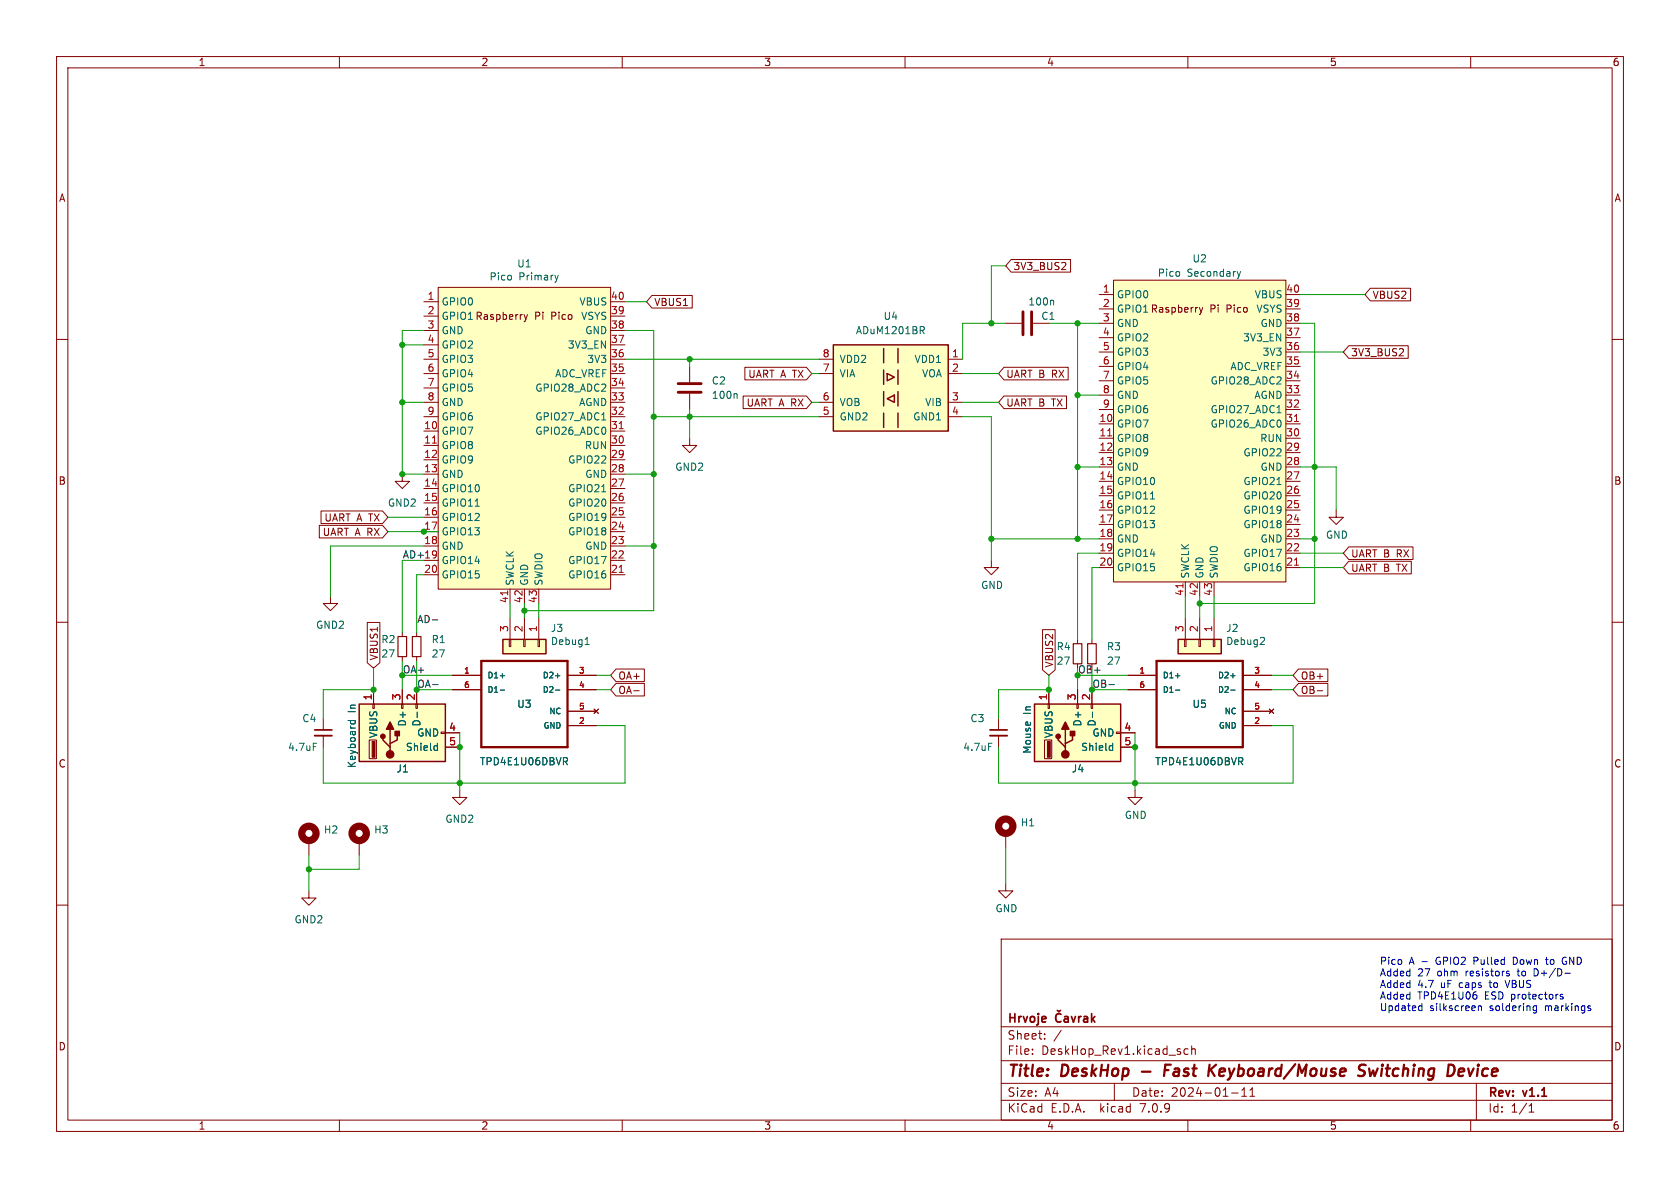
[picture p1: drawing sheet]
<svg xmlns="http://www.w3.org/2000/svg" width="297mm" height="210mm" viewBox="0 0 297 210" stroke-linecap="round" stroke-linejoin="round" font-family="sans-serif">
<g fill="none" stroke="#840000" stroke-width=".18">
<path d="M10 10h277v190h-277zM12 12h273v186h-273zM60 10v2M110 10v2M160 10v2M210 10v2M260 10v2M10 60h2M74.9 53.3h2.6M74.9 55.9h2.6M74.9 58.4h2.6M77.5 50.8h30.4v53.3h-30.4z"/>
<path d="M92.6 55.6l.4 .9M93 56.5l-.4 .4M93.3 55.6l-.3 .9M107.9 53.3h2.6M107.9 55.9h2.6M107.9 58.4h2.6M115.3 52.2h7.1v2.3h-7.1l-1-1.2zM177.8 57.2h2.8M178.8 45.9h10.5v2.2h-10.5l-1-1.1zM182.6 57.2h2.8M188.3 46.5l.1 .1v.3l-.8 .8h.8M194.3 52.1h2.5"/>
<path d="M194.3 54.6h2.5M194.3 57.2h2.5M194.3 59.7h2.5M196.8 49.5h30.5v53.4h-30.5zM212 54.3l.3 .9M212.3 55.2l-.3 .4M212.6 54.3l-.3 .9M227.3 52.1h2.6M227.3 54.6h2.6M227.3 57.2h2.6M227.3 59.7h2.6M242.3 51h7.1v2.2h-7.1l-1-1.1z"/>
<path d="M285 60h2M74.9 76.2h2.6M74.9 78.7h2.6M74.9 73.7h2.6M74.9 71.1h2.6M74.9 68.6h2.6M74.9 66h2.6M74.9 63.5h2.6M74.9 61h2.6M107.9 76.2h2.6M107.9 78.7h2.6M107.9 73.7h2.6"/>
<path d="M107.9 71.1h2.6M107.9 68.6h2.6M107.9 66h2.6M107.9 63.5h2.6M107.9 61h2.6M121.9 77.5v1.2h1.3l-1.3 1.3-1.3-1.3h1.3M121.9 64.8v2.8M121.9 69.6v2.8M131.4 70h11.2l.9 1.1-.9 1.1h-11.2zM131.7 64.9h10.9l.9 1.1-.9 1.2h-10.9zM144.8 73.7h2.5M144.8 71.1h2.5"/>
<path d="M144.8 66h2.5M144.8 63.5h2.5M167.6 73.7h2.6M167.6 71.1h2.6M167.6 66h2.6M167.6 63.5h2.6M177.5 70h11v2.2h-11l-1-1.1zM177.5 64.9h11.3v2.3h-11.3l-1-1.2zM194.3 74.9h2.5M194.3 77.5h2.5M194.3 72.4h2.5M194.3 69.9h2.5"/>
<path d="M194.3 67.3h2.5M194.3 64.8h2.5M194.3 62.2h2.5M227.3 74.9h2.6M227.3 77.5h2.6M227.3 72.4h2.6M227.3 69.9h2.6M227.3 67.3h2.6M227.3 64.8h2.6M227.3 62.2h2.6M238.4 61.1h10.6v2.2h-10.6l-.9-1.1zM248 61.7l.1 .2v.3l-.8 .7h.8"/>
<path d="M56.5 92.9h11.1l1 1.1-1 1.1h-11.1zM56.8 90.3h10.8l1 1.1-1 1.2h-10.8zM71.1 83.8v1.3h-1.3l1.3 1.3 1.3-1.3h-1.3M74.9 81.3h2.6M74.9 83.8h2.6M74.9 86.4h2.6M74.9 88.9h2.6M74.9 91.4h2.6M74.9 94h2.6M74.9 96.5h2.6M74.9 99.1h2.6M107.9 81.3h2.6"/>
<path d="M107.9 83.8h2.6M107.9 86.4h2.6M107.9 88.9h2.6M107.9 91.4h2.6M107.9 94h2.6M107.9 96.5h2.6M107.9 99.1h2.6M175.3 99.1v1.2h1.2l-1.2 1.3-1.3-1.3h1.3M194.3 80h2.5M194.3 82.6h2.5M194.3 85.1h2.5M194.3 87.6h2.5"/>
<path d="M194.3 90.2h2.5M194.3 92.7h2.5M194.3 95.3h2.5M194.3 97.8h2.5M227.3 80h2.6M227.3 82.6h2.6M227.3 85.1h2.6M227.3 87.6h2.6M227.3 90.2h2.6M227.3 92.7h2.6M227.3 95.3h2.6M227.3 97.8h2.6"/>
<path d="M236.2 90.2v1.2h1.3l-1.3 1.3-1.3-1.3h1.3M238.4 99.2h11.1v2.2h-11.1l-.9-1.1zM238.4 96.7h11.4v2.2h-11.4l-.9-1.1zM10 110h2M58.4 105.4v1.3h-1.3l1.3 1.3 1.3-1.3h-1.3M64.9 110h2.3v7.2l-1.2 .9-1.1-.9zM71.1 111.8v.7M71.1 116.1v.7M73.7 111.8v.7M73.7 116.1v.7M74.9 101.6h2.6M80 119.4h5.1"/>
<path d="M90 113h.3v1.3h-.3zM90.2 104.1v2.6M90.2 109.2v3.8M92.6 113h.2v1.3h-.2zM92.7 104.1v2.6M92.7 109.2v3.8M95.1 113h.3v1.3h-.3zM95.2 104.1v2.6M95.2 109.2v3.8M100.3 119.4h5.1M107.9 101.6h2.6M108.9 118.3h5v2.2h-5l-1-1.1z"/>
<path d="M184.3 111.3h2.2v7.1l-1.1 1-1.1-1zM190.5 113v.8M193 113v.8M194.3 100.3h2.5M199.4 119.4h5.1M209.4 113h.3v1.3h-.3zM209.5 102.9v2.5M209.5 109.2v3.8M212 113h.2v1.3h-.2zM212.1 102.9v2.5M212.1 109.2v3.8M214.5 113h.3v1.3h-.3z"/>
<path d="M214.6 102.9v2.5M214.6 109.2v3.8M219.7 119.4h5.1M227.3 100.3h2.6M229.6 118.3h5.1v2.2h-5.1l-1-1.1zM285 110h2M57.1 127v2M57.1 130v2.1M65.3 130.8h1.2v3.3h-1.2zM65.9 124.5h.3v.7h-.3zM66 121.9v2.6M71 124.5h.2v.7h-.2z"/>
<path d="M71.1 121.9v2.6M73.5 124.5h.3v.7h-.3zM73.7 121.9v2.6M78 129.4h.7v.3h-.7zM78.7 129.5h2.6M78.7 132.1h2.6M80 121.9h5.1M81.3 139.7v1.3h-1.3l1.3 1.2 1.2-1.2h-1.2M100.3 128.3h5.1M100.3 121.9h5.1M100.3 125.7h5.1M105 125.3l.8 .8"/>
<path d="M105.8 125.3l-.8 .8M108.9 120.8h5v2.2h-5l-1-1.1zM112 122.1h1M176.5 127v2M176.5 130v2.1M184.7 130.8h1.2v3.3h-1.2zM185.3 124.5h.2v.7h-.2zM185.4 121.9v2.6M190.4 124.5h.2v.7h-.2zM190.5 121.9v2.6M192.9 124.5h.3v.7h-.3zM193 121.9v2.6"/>
<path d="M197.4 129.4h.7v.3h-.7zM198.1 129.5h2.6M198.1 132.1h2.6M199.4 121.9h5.1M200.7 139.7v1.3h1.2l-1.2 1.2-1.3-1.2h1.3M219.7 128.3h5.1M219.7 121.9h5.1M219.7 125.7h5.1M224.4 125.3l.8 .8M225.2 125.3l-.8 .8M229.6 120.8h5.1v2.2h-5.1l-1-1.1zM232.9 122.1h.9"/>
<path d="M10 160h2M54.6 157.5v1.3h-1.3l1.3 1.2 1.3-1.2h-1.3M54.6 148.6v2.5M63.5 148.6v2.5M177.8 156.2v1.3h1.3l-1.3 1.3-1.3-1.3h1.3M177.8 147.3v2.6M285 160h2M177 166h108v32h-108zM60 198v2M110 198v2M160 198v2M177 194.5h108"/>
<path d="M177 191.5h108M177 187.5h108M177 181.5h108M182.5 186.3v.1M182.5 185.5v.1M184.7 183.6v.1M184.7 182.8v.1M187.6 182.1l-1.3 2M197 191.5v3M210 198v2M210 185.5l-.4-.1-.3 .3v.4l.2 .2h.5M210.7 185.5l.2-.1 .3 .1 .1 .9"/>
<path d="M210.7 184.9v1.5M217.7 193.2h1.2M219.5 193.8h.9M219.5 192.7l.5-.4v1.5M221 193.8h.8M221 192.7l.4-.4v1.5M260 198v2M261 191.5v6.5M270.3 196.6h.9M270.3 195.5l.4-.4v1.5"/>
</g>
<path d="M201.9 189.4h1.5M205.9 189.2h.7M207 188.2h-1l-.2 2M214 189.1l.7 1.1M215 188.2l-1.3 1.2M241.4 188.3a.85 .85 0 0 0-1 .1 .45 .45 0 0 0 .2 .8l.3 .1a.49 .49 0 0 1 .4 .5 .49 .49 0 0 1-.5 .4l-.7-.1M242 188.9l.3 1.3 .5-.9M257.9 189.5l.9-.1v-.4l-.2-.1-.6 .1-.2 .9 .3 .3 .5-.1" fill="none" stroke="#840000" stroke-width=".4"/>
<g fill="none" stroke="#840000" stroke-width=".3">
<path d="M55.6 129h3.1M175 129h3.1M186.9 178.6l.3 .2 .3-.2M187.6 179.3a.6 .6 0 0 0-.8 0 .6 .6 0 0 0-.2 .7 .56 .56 0 0 0 .3 .6 .56 .56 0 0 0 .7-.1M188.2 179.8h.6v.9M189.4 179.7l.4 1 .3-1M190.7 179.7v1M191.1 179.7l-.3 .1-.1 .2M191.6 179.8h.6l.1 .9M193 179.2v1.5M193.6 179.7l-.6 .6M188.8 180l-.5 .1a.29 .29 0 0 0-.2 .3 .29 .29 0 0 0 .2 .3l.5-.1"/>
<path d="M192.3 180l-.5 .1a.29 .29 0 0 0-.3 .3 .29 .29 0 0 0 .3 .3l.5-.1M193.1 180.1l.5 .6"/>
</g>
<path d="M70.4 112.5h1.5v3.6h-1.5zM72.9 112.5h1.5v3.6h-1.5zM189.7 113.8h1.6v3.5h-1.6zM192.3 113.8h1.5v3.5h-1.5z" fill="none" stroke="#840000" stroke-width=".2"/>
<g fill="#ffffc2" stroke="#ffffc2" stroke-width=".18">
<path d="M208.3 113h7.6v2.6h-7.6z"/>
<path d="M88.9 113h7.6v2.6h-7.6z"/>
<path d="M196.8 49.5h30.5v53.4h-30.5z"/>
<path d="M77.5 50.8h30.4v53.3h-30.4z"/>
<path d="M182.9 124.5h15.2v10.1h-15.2z"/>
<path d="M147.3 61h20.3v15.2h-20.3z"/>
<path d="M63.5 124.5h15.2v10.1h-15.2z"/>
</g>
<g fill="none" stroke="#840000" stroke-width=".25">
<path d="M147.3 61h20.3v15.2h-20.3zM156.2 61.6v2.5M156.2 65.4v2.5M156.2 69.2v2.6M156.2 73v2.6M156.8 70.5l1.3-.6v1.2zM156.8 66l1.3 .7-1.3 .6zM158.7 61.6v2.5M158.7 65.4v2.5M158.7 69.2v2.6M158.7 73v2.6M88.9 113h7.6v2.6h-7.6z"/>
<path d="M208.3 113h7.6v2.6h-7.6zM63.5 124.5h15.2v10.1h-15.2zM67.7 130.2v.6l1.3 1.3v.6M69 128.9v2.5M70.2 129.5v1.3l-1.2 .6v.7M182.9 124.5h15.2v10.1h-15.2zM187.1 130.2v.6l1.2 1.3v.6M188.3 128.9v2.5M189.6 129.5v1.3l-1.3 .6v.7"/>
</g>
<g fill="none" stroke="#006464" stroke-width=".18">
<path d="M98.7 48.7l-.3 .8M162.7 57.7h.5l.2 .3-.1 .3-.6 .1M163 58.4l.4 .6M186.1 53.1l.2 .2v.6M218.7 48l.3 .8M219 48.8l-.1 .3M219.3 48l-.3 .8M106.4 74.2h.7M130.1 69.6l.2 .2v.6M225.8 73h.7M84 89.5h.7M106.4 86.9h.7"/>
<path d="M203.4 88.2h.7M225.8 85.7h.7M88.4 119.5h.8M98.2 119.5h.8M103.4 113.9h.8M103.7 112.9l.1-.2v1.2M207.8 119.5h.8M217.6 119.5h.8M223.3 112.7l.2 .2v.3l-.7 .7h.7M55.4 131.4h.6M61.5 127.4h1.3M62 127.4v.5"/>
<path d="M62.7 127.4v.5M73.8 125.9v.9M77 131.8l.3 .1M77.3 132.6l-.3 .1M77.3 131.4v1.3M88.4 122h.8M98.2 122h.8M99.9 134.6l.4 .6M100.1 133.9l.2 .3v.3l-.2 .1M174.8 131.4h.6M193.1 125.9v.9M196.3 131.8l.4 .1"/>
<path d="M196.7 131.4v1.3M196.7 132.6l-.4 .1M207.8 122h.8M217.6 122h.8M219.3 134.6l.4 .6M219.5 133.9l.2 .3-.1 .3-.1 .1"/>
</g>
<path d="M85.1 116.8h15.2v15.3h-15.2zM204.5 116.8h15.2v15.3h-15.2z" fill="none" stroke="#840000" stroke-width=".41"/>
<path d="M180.8 55.1v4.1M182.4 55.1v4.1M119.9 69.3h4.1M119.9 67.8h4.1" fill="none" stroke="#840000" stroke-width=".51"/>
<path d="M76.4 78.3h.8M109.5 75.8h.7M195.8 77.1h.7M228.8 74.5h.8M228.8 99.9h.8M89.8 104.4v.8M109.5 101.2h.7M209.1 103.2v.7" fill="none" stroke="#a90000" stroke-width=".18"/>
<g fill="#840000" stroke="#840000" stroke-width=".25">
<path d="M188.3 127.6l.7 1.3h-1.3z"/>
<path d="M189.2 129.3h.8v.7h-.8z"/>
<path d="M69 127.6l.6 1.3h-1.3z"/>
<path d="M69.8 129.3h.8v.7h-.8z"/>
<circle cx="188.3" cy="133.3" r=".63"/>
<circle cx="187.1" cy="130.2" r=".38"/>
<circle cx="69" cy="133.3" r=".63"/>
<circle cx="67.7" cy="130.2" r=".38"/>
</g>
<g fill="#840000" stroke="#840000" stroke-width=".18">
<path d="M185.2 131.1h.5v2.8h-.5z"/>
<path d="M65.8 131.1h.5v2.8h-.5z"/>
</g>
<path d="M55.6 130h3.1M175 130h3.1" fill="none" stroke="#840000" stroke-width=".33"/>
<g fill="none" stroke="#840000" stroke-width="1.3">
<circle cx="54.6" cy="147.3" r="1.27"/>
<circle cx="63.5" cy="147.3" r="1.27"/>
<circle cx="177.8" cy="146" r="1.27"/>
</g>
<path d="M76.4 109.6h1M76.5 121h.9M196 121h1" fill="none" stroke="#0f0f0f" stroke-width=".18"/>
<g fill="none" stroke="#0000c2" stroke-width=".18">
<path d="M251 177.8l.4 .1M251.4 177.4v1.3M251.4 178.6l-.4 .1M261.4 177.9l.1-.1 .3 .1 .1 .8M261.4 177.8v.9M266.1 173.3l.4 1.3M266.5 172.1l.3 .1 .1 .1-.2 .2h-.3M266.5 171.7h.3M267.8 169.2h-.3v1.3h.3M271.2 178.6h.4M271.2 177.9h.4M271.2 171.3v1.2h.3"/>
<path d="M271.6 177.8v1l-.2 .3-.3-.1M273.2 169.6h.5M273.4 169.2v1.1l.3 .2M275.8 176l.6 .4-.2 .2h-.4M276.2 170.2l.2 .2h.5M276.3 175.8h-.3l-.2 .1M276.7 172h.9M276.7 169.9h.3M276.8 169.2l-.4 .1-.2 .2M281.1 178.2l.2 .2-.2 .3M281.1 177.8l.1 .1"/>
</g>
<g fill="none" stroke="#009600" stroke-width=".18">
<path d="M74.9 58.4h-3.8v25.4h3.8M110.5 58.4h5.1v49.6h-22.9M110.5 53.3h3.8M177.8 47h-2.5v10.2M177.8 57.2h-7.6v6.3M185.4 57.2h8.9M190.5 57.2v38.1M229.9 57.2h2.5v49.5h-20.3M229.9 52.1h11.4M71.1 61h3.8M71.1 71.1h3.8M110.5 63.5h34.3"/>
<path d="M115.6 73.7h29.2M121.9 63.5v1.3M121.9 72.4v5.1M143.5 71.1h1.3M143.5 66h1.3M170.2 73.7h5.1v25.4M170.2 71.1h6.3M170.2 66h6.3M190.5 69.9h3.8M229.9 62.2h7.6M68.6 94h8.9M68.6 91.4h6.3"/>
<path d="M74.9 99.1h-3.8v12.7M74.9 96.5h-16.5v8.9M110.5 83.8h5.1M110.5 96.5h5.1M175.3 95.3h19M190.5 82.6h3.8M194.3 97.8h-3.8v15.2M229.9 95.3h2.5M229.9 82.6h6.3v7.6M229.9 97.8h7.6M66 118.1v3.8h-8.9v5.1M71.1 116.8v5.1"/>
<path d="M71.1 119.4h8.9M73.7 116.8v5.1h6.3M74.9 101.6h-1.2v10.2M90.2 106.7v2.5M92.7 106.7v2.5M95.2 106.7v2.5M105.4 119.4h2.5M185.4 119.4v2.5h-8.9v5.1M193 118.1v3.8h6.4M194.3 100.3h-1.3v12.7M199.4 119.4h-8.9v2.5M209.5 105.4v3.8"/>
<path d="M212.1 105.4v3.8M214.6 105.4v3.8M224.8 119.4h3.8M229.9 100.3h7.6M81.3 129.5v10.2M105.4 121.9h2.5M105.4 128.3h5.1v10.1h-53.4v-6.3M200.7 129.5v10.2M224.8 121.9h3.8M224.8 128.3h3.8v10.1h-52.1v-6.3M54.6 151.1v6.4M63.5 151.1v2.6h-8.9"/>
<path d="M177.8 149.9v6.3"/>
</g>
<g fill="#009600" stroke="#009600" stroke-width=".18">
<circle cx="232.4" cy="82.6" r=".46"/>
<circle cx="232.4" cy="95.3" r=".46"/>
<circle cx="212.1" cy="106.7" r=".46"/>
<circle cx="81.3" cy="138.4" r=".46"/>
<circle cx="74.9" cy="94" r=".46"/>
<circle cx="71.1" cy="83.8" r=".46"/>
<circle cx="92.7" cy="108" r=".46"/>
<circle cx="71.1" cy="61" r=".46"/>
<circle cx="115.6" cy="83.8" r=".46"/>
<circle cx="115.6" cy="73.7" r=".46"/>
<circle cx="121.9" cy="73.7" r=".46"/>
<circle cx="121.9" cy="63.5" r=".46"/>
<circle cx="71.1" cy="71.1" r=".46"/>
<circle cx="115.6" cy="96.5" r=".46"/>
<circle cx="175.3" cy="95.3" r=".46"/>
<circle cx="190.5" cy="95.3" r=".46"/>
<circle cx="200.7" cy="138.4" r=".46"/>
<circle cx="200.7" cy="132.1" r=".46"/>
<circle cx="185.4" cy="121.9" r=".46"/>
<circle cx="81.3" cy="132.1" r=".46"/>
<circle cx="73.7" cy="121.9" r=".46"/>
<circle cx="66" cy="121.9" r=".46"/>
<circle cx="54.6" cy="153.7" r=".46"/>
<circle cx="71.1" cy="119.4" r=".46"/>
<circle cx="190.5" cy="82.6" r=".46"/>
<circle cx="190.5" cy="69.9" r=".46"/>
<circle cx="175.3" cy="57.2" r=".46"/>
<circle cx="190.5" cy="57.2" r=".46"/>
<circle cx="190.5" cy="119.4" r=".46"/>
<circle cx="193" cy="121.9" r=".46"/>
</g>
<g font-size="2.8" fill="#840000">
<text x="178" y="190.9">Title:</text>
<text x="187.7" y="190.9">DeskHop</text>
<text x="207.4" y="190.9">Fast</text>
<text x="216.1" y="190.9">Keyboard/Mouse</text>
<text x="243.4" y="190.9">Switching</text>
<text x="259.9" y="190.9">Device</text>
</g>
<g font-size="2.1" fill="#840000">
<text x="178" y="184">Sheet:</text>
<text x="178" y="181.2">Hrvoje</text>
<text x="178" y="186.7">File:</text>
<text x="184.1" y="186.7">DeskHop_Rev1.kicad_sch</text>
<text x="178" y="196.9">KiCad</text>
<text x="178" y="194.1">Size:</text>
<text x="184.7" y="194.1">A4</text>
<text x="185.7" y="196.9">E.D.A.</text>
<text x="194.6" y="196.9">kicad</text>
<text x="200" y="194.1">Date:</text>
<text x="201.8" y="196.9">7.0.9</text>
<text x="207" y="194.1">2024-01-11</text>
<text x="263" y="194.3">Rev:</text>
<text x="263" y="196.9">Id:</text>
<text x="267.1" y="196.9">1/1</text>
<text x="269.4" y="194.3">v1.1</text>
</g>
<g font-size="1.8" fill="#840000">
<text x="35" y="11.9">1</text>
<text x="85" y="11.9">2</text>
<text x="135" y="11.9">3</text>
<text x="185" y="11.9">4</text>
<text x="235" y="11.9">5</text>
<text x="285" y="11.9">6</text>
<text x="10.3" y="35.9">A</text>
<text x="285.3" y="35.9">A</text>
<text x="179.1" y="47.9">3V3_BUS2</text>
<text x="242.6" y="53">VBUS2</text>
<text x="94.5" y="56.8">Pi</text>
<text x="97.6" y="56.8">Pico</text>
<text x="115.6" y="54.3">VBUS1</text>
<text x="213.9" y="55.5">Pi</text>
<text x="217" y="55.5">Pico</text>
<text x="238.8" y="63.2">3V3_BUS2</text>
<text x="132.2" y="67">UART A TX</text>
<text x="177.8" y="67">UART B</text>
<text x="186.1" y="67">RX</text>
<text x="131.9" y="72.1">UART A RX</text>
<text x="177.8" y="72.1">UART B</text>
<text x="186.1" y="72.1">TX</text>
<text x="10.3" y="85.9">B</text>
<text x="285.3" y="85.9">B</text>
<text x="56.9" y="94.9">UART A RX</text>
<text x="57.2" y="92.4">UART A TX</text>
<text x="238.8" y="101.3">UART B</text>
<text x="238.8" y="98.7">UART B</text>
<text x="247" y="101.3">TX</text>
<text x="247" y="98.7">RX</text>
<text x="67" y="116.8" transform="rotate(-90 67 116.8)">VBUS1</text>
<text x="186.4" y="118.1" transform="rotate(-90 186.4 118.1)">VBUS2</text>
<text x="109.2" y="122.9">OA-</text>
<text x="109.2" y="120.3">OA+</text>
<text x="229.9" y="120.3">OB+</text>
<text x="229.9" y="122.9">OB-</text>
<text x="10.3" y="135.9">C</text>
<text x="285.3" y="135.9">C</text>
<text x="10.3" y="185.9">D</text>
<text x="285.3" y="185.9">D</text>
<text x="35" y="199.9">1</text>
<text x="85" y="199.9">2</text>
<text x="135" y="199.9">3</text>
<text x="185" y="199.9">4</text>
<text x="235" y="199.9">5</text>
<text x="285" y="199.9">6</text>
</g>
<g font-size="1.8" fill="#006464">
<text x="91.3" y="47.5">U1</text>
<text x="210.7" y="46.6">U2</text>
<text x="86.4" y="49.8">Pico</text>
<text x="91.7" y="49.8">Primary</text>
<text x="197.4" y="52.9">GPIO0</text>
<text x="204.6" y="49.1">Pico</text>
<text x="209.9" y="49.1">Secondary</text>
<text x="221.7" y="52.9">VBUS</text>
<text x="78" y="54.2">GPIO0</text>
<text x="78" y="56.7">GPIO1 Raspberry</text>
<text x="78" y="59.3">GND</text>
<text x="102.3" y="54.2">VBUS</text>
<text x="102.6" y="56.7">VSYS</text>
<text x="103.4" y="59.3">GND</text>
<text x="151.2" y="59.3">ADuM1201BR</text>
<text x="156.1" y="56.7">U4</text>
<text x="181.7" y="54.2">100n</text>
<text x="184" y="56.7">C1</text>
<text x="197.4" y="55.5">GPIO1 Raspberry</text>
<text x="197.4" y="58">GND</text>
<text x="222" y="55.5">VSYS</text>
<text x="222.7" y="58">GND</text>
<text x="78" y="61.8">GPIO2</text>
<text x="78" y="64.4">GPIO3</text>
<text x="100.3" y="61.8">3V3_EN</text>
<text x="103.7" y="64.4">3V3</text>
<text x="148.3" y="64.4">VDD2</text>
<text x="161.6" y="64.4">VDD1</text>
<text x="197.4" y="60.6">GPIO2</text>
<text x="197.4" y="63.1">GPIO3</text>
<text x="197.4" y="65.6">GPIO4</text>
<text x="217.4" y="65.6">ADC_VREF</text>
<text x="219.7" y="60.6">3V3_EN</text>
<text x="223.1" y="63.1">3V3</text>
<text x="78" y="66.9">GPIO4</text>
<text x="78" y="69.4">GPIO5</text>
<text x="78" y="72">GND</text>
<text x="94.5" y="69.4">GPIO28_ADC2</text>
<text x="98" y="66.9">ADC_VREF</text>
<text x="102.3" y="72">AGND</text>
<text x="125.7" y="68.2">C2</text>
<text x="125.7" y="70.7">100n</text>
<text x="148.3" y="72">VOB</text>
<text x="148.3" y="66.9">VIA</text>
<text x="162.9" y="66.9">VOA</text>
<text x="163.5" y="72">VIB</text>
<text x="197.4" y="68.2">GPIO5</text>
<text x="197.4" y="70.7">GND</text>
<text x="213.9" y="68.2">GPIO28_ADC2</text>
<text x="221.7" y="70.7">AGND</text>
<text x="78" y="77.1">GPIO7</text>
<text x="78" y="74.5">GPIO6</text>
<text x="94.5" y="77.1">GPIO26_ADC0</text>
<text x="94.5" y="74.5">GPIO27_ADC1</text>
<text x="148.3" y="74.5">GND2</text>
<text x="161.3" y="74.5">GND1</text>
<text x="197.4" y="75.8">GPIO7</text>
<text x="197.4" y="73.3">GPIO6</text>
<text x="213.9" y="75.8">GPIO26_ADC0</text>
<text x="213.9" y="73.3">GPIO27_ADC1</text>
<text x="78" y="79.6">GPIO8</text>
<text x="78" y="82.1">GPIO9</text>
<text x="100.3" y="82.1">GPIO22</text>
<text x="103.3" y="79.6">RUN</text>
<text x="119.3" y="83.4">GND2</text>
<text x="197.4" y="78.3">GPIO8</text>
<text x="197.4" y="80.9">GPIO9</text>
<text x="197.4" y="83.4">GND</text>
<text x="219.7" y="80.9">GPIO22</text>
<text x="222.7" y="78.3">RUN</text>
<text x="222.7" y="83.4">GND</text>
<text x="68.5" y="89.8">GND2</text>
<text x="78" y="84.7">GND</text>
<text x="78" y="87.2">GPIO10</text>
<text x="78" y="89.8">GPIO11</text>
<text x="100.3" y="89.8">GPIO20</text>
<text x="100.3" y="87.2">GPIO21</text>
<text x="103.4" y="84.7">GND</text>
<text x="197.4" y="86">GPIO10</text>
<text x="197.4" y="88.5">GPIO11</text>
<text x="219.7" y="88.5">GPIO20</text>
<text x="219.7" y="86">GPIO21</text>
<text x="78" y="92.3">GPIO12</text>
<text x="78" y="94.8">GPIO13</text>
<text x="100.3" y="94.8">GPIO18</text>
<text x="100.3" y="92.3">GPIO19</text>
<text x="197.4" y="91">GPIO12</text>
<text x="197.4" y="93.6">GPIO13</text>
<text x="219.7" y="93.6">GPIO18</text>
<text x="219.7" y="91">GPIO19</text>
<text x="234.3" y="95.4">GND</text>
<text x="78" y="97.4">GND</text>
<text x="78" y="99.9">GPIO14</text>
<text x="100.3" y="99.9">GPIO17</text>
<text x="103.4" y="97.4">GND</text>
<text x="197.4" y="96.1">GND</text>
<text x="197.4" y="98.7">GPIO14</text>
<text x="197.4" y="101.2">GPIO15</text>
<text x="219.7" y="101.2">GPIO16</text>
<text x="219.7" y="98.7">GPIO17</text>
<text x="222.7" y="96.1">GND</text>
<text x="78" y="102.5">GPIO15</text>
<text x="91" y="103.6" transform="rotate(-90 91 103.6)">SWCLK</text>
<text x="93.6" y="103.6" transform="rotate(-90 93.6 103.6)">GND</text>
<text x="96.1" y="103.6" transform="rotate(-90 96.1 103.6)">SWDIO</text>
<text x="100.3" y="102.5">GPIO16</text>
<text x="173.4" y="104.3">GND</text>
<text x="210.4" y="102.4" transform="rotate(-90 210.4 102.4)">SWCLK</text>
<text x="213" y="102.4" transform="rotate(-90 213 102.4)">GND</text>
<text x="215.5" y="102.4" transform="rotate(-90 215.5 102.4)">SWDIO</text>
<text x="55.8" y="111.4">GND2</text>
<text x="67.3" y="113.9">R2</text>
<text x="76.2" y="113.9">R1</text>
<text x="97.3" y="111.9">J3</text>
<text x="216.7" y="111.9">J2</text>
<text x="67.3" y="116.4">27</text>
<text x="76.2" y="116.4">27</text>
<text x="97.3" y="114.2">Debug1</text>
<text x="186.7" y="115.2">R4</text>
<text x="186.7" y="117.7">27</text>
<text x="195.6" y="115.2">R3</text>
<text x="195.6" y="117.7">27</text>
<text x="216.7" y="114.2">Debug2</text>
<text x="91.3" y="125.3">U3</text>
<text x="210.7" y="125.3">U5</text>
<text x="53.3" y="127.9">C4</text>
<text x="63.1" y="126" transform="rotate(-90 63.1 126)">In</text>
<text x="66.9" y="130.6" transform="rotate(-90 66.9 130.6)">VBUS</text>
<text x="72" y="128.5" transform="rotate(-90 72 128.5)">D+</text>
<text x="73.7" y="130.4">GND</text>
<text x="74.5" y="128.5" transform="rotate(-90 74.5 128.5)">D-</text>
<text x="171.5" y="127.9">C3</text>
<text x="182.5" y="126.3" transform="rotate(-90 182.5 126.3)">In</text>
<text x="186.3" y="130.6" transform="rotate(-90 186.3 130.6)">VBUS</text>
<text x="191.4" y="128.5" transform="rotate(-90 191.4 128.5)">D+</text>
<text x="193" y="130.4">GND</text>
<text x="193.9" y="128.5" transform="rotate(-90 193.9 128.5)">D-</text>
<text x="50.8" y="132.9">4.7uF</text>
<text x="63.1" y="135.9" transform="rotate(-90 63.1 135.9)">Keyboard</text>
<text x="70" y="136.8">J1</text>
<text x="71.7" y="132.9">Shield</text>
<text x="84.7" y="135.5">TPD4E1U06DBVR</text>
<text x="170.2" y="132.9">4.7uF</text>
<text x="182.5" y="133.3" transform="rotate(-90 182.5 133.3)">Mouse</text>
<text x="189.4" y="136.8">J4</text>
<text x="191" y="132.9">Shield</text>
<text x="204.1" y="135.5">TPD4E1U06DBVR</text>
<text x="57.2" y="147.5">H2</text>
<text x="66" y="147.5">H3</text>
<text x="78.6" y="145.6">GND2</text>
<text x="180.3" y="146.3">H1</text>
<text x="198.8" y="145">GND</text>
<text x="175.9" y="161.5">GND</text>
<text x="52" y="163.4">GND2</text>
</g>
<g font-size="1.8" fill="#a90000">
<text x="75.5" y="53.1">1</text>
<text x="107.9" y="53.1">40</text>
<text x="194.9" y="51.8">1</text>
<text x="227.3" y="51.8">40</text>
<text x="75.5" y="55.6">2</text>
<text x="75.5" y="58.2">3</text>
<text x="107.9" y="58.2">38</text>
<text x="107.9" y="55.6">39</text>
<text x="194.9" y="54.4">2</text>
<text x="194.9" y="56.9">3</text>
<text x="194.9" y="59.4">4</text>
<text x="227.3" y="59.4">37</text>
<text x="227.3" y="56.9">38</text>
<text x="227.3" y="54.4">39</text>
<text x="75.5" y="60.7">4</text>
<text x="75.5" y="63.2">5</text>
<text x="75.5" y="65.8">6</text>
<text x="107.9" y="65.8">35</text>
<text x="107.9" y="63.2">36</text>
<text x="107.9" y="60.7">37</text>
<text x="145.3" y="65.8">7</text>
<text x="145.3" y="63.2">8</text>
<text x="168.2" y="63.2">1</text>
<text x="168.2" y="65.8">2</text>
<text x="194.9" y="62">5</text>
<text x="194.9" y="64.5">6</text>
<text x="227.3" y="64.5">35</text>
<text x="227.3" y="62">36</text>
<text x="75.5" y="68.3">7</text>
<text x="75.5" y="70.9">8</text>
<text x="107.9" y="70.9">33</text>
<text x="107.9" y="68.3">34</text>
<text x="145.3" y="70.9">6</text>
<text x="168.2" y="70.9">3</text>
<text x="194.9" y="67.1">7</text>
<text x="194.9" y="69.6">8</text>
<text x="227.3" y="69.6">33</text>
<text x="227.3" y="67.1">34</text>
<text x="74.9" y="75.9">10</text>
<text x="75.5" y="73.4">9</text>
<text x="107.9" y="75.9">31</text>
<text x="107.9" y="73.4">32</text>
<text x="145.3" y="73.4">5</text>
<text x="168.2" y="73.4">4</text>
<text x="194.3" y="74.7">10</text>
<text x="194.3" y="77.2">11</text>
<text x="194.9" y="72.1">9</text>
<text x="227.3" y="77.2">30</text>
<text x="227.3" y="74.7">31</text>
<text x="227.3" y="72.1">32</text>
<text x="74.9" y="78.5">11</text>
<text x="74.9" y="81">12</text>
<text x="74.9" y="83.6">13</text>
<text x="107.9" y="83.6">28</text>
<text x="107.9" y="81">29</text>
<text x="107.9" y="78.5">30</text>
<text x="194.3" y="79.8">12</text>
<text x="194.3" y="82.3">13</text>
<text x="227.3" y="82.3">28</text>
<text x="227.3" y="79.8">29</text>
<text x="74.9" y="86.1">14</text>
<text x="74.9" y="88.6">15</text>
<text x="107.9" y="88.6">26</text>
<text x="107.9" y="86.1">27</text>
<text x="194.3" y="84.8">14</text>
<text x="194.3" y="87.4">15</text>
<text x="194.3" y="89.9">16</text>
<text x="227.3" y="89.9">25</text>
<text x="227.3" y="87.4">26</text>
<text x="227.3" y="84.8">27</text>
<text x="74.9" y="91.2">16</text>
<text x="74.9" y="93.7">17</text>
<text x="107.9" y="93.7">24</text>
<text x="107.9" y="91.2">25</text>
<text x="194.3" y="92.5">17</text>
<text x="194.3" y="95">18</text>
<text x="227.3" y="95">23</text>
<text x="227.3" y="92.5">24</text>
<text x="74.9" y="96.3">18</text>
<text x="74.9" y="101.3">20</text>
<text x="107.9" y="101.3">21</text>
<text x="107.9" y="98.8">22</text>
<text x="107.9" y="96.3">23</text>
<text x="194.3" y="97.5">19</text>
<text x="194.3" y="100.1">20</text>
<text x="227.3" y="100.1">21</text>
<text x="227.3" y="97.5">22</text>
<text x="89.9" y="106.7" transform="rotate(-90 89.9 106.7)">41</text>
<text x="92.5" y="106.7" transform="rotate(-90 92.5 106.7)">42</text>
<text x="95" y="106.7" transform="rotate(-90 95 106.7)">43</text>
<text x="209.3" y="105.5" transform="rotate(-90 209.3 105.5)">41</text>
<text x="211.8" y="105.5" transform="rotate(-90 211.8 105.5)">42</text>
<text x="214.4" y="105.5" transform="rotate(-90 214.4 105.5)">43</text>
<text x="89.9" y="111.8" transform="rotate(-90 89.9 111.8)">3</text>
<text x="92.5" y="111.8" transform="rotate(-90 92.5 111.8)">2</text>
<text x="95" y="111.8" transform="rotate(-90 95 111.8)">1</text>
<text x="209.3" y="111.8" transform="rotate(-90 209.3 111.8)">3</text>
<text x="211.8" y="111.8" transform="rotate(-90 211.8 111.8)">2</text>
<text x="214.4" y="111.8" transform="rotate(-90 214.4 111.8)">1</text>
<text x="65.8" y="123.9" transform="rotate(-90 65.8 123.9)">1</text>
<text x="70.9" y="123.9" transform="rotate(-90 70.9 123.9)">3</text>
<text x="73.4" y="123.9" transform="rotate(-90 73.4 123.9)">2</text>
<text x="185.2" y="123.9" transform="rotate(-90 185.2 123.9)">1</text>
<text x="190.2" y="123.9" transform="rotate(-90 190.2 123.9)">3</text>
<text x="192.8" y="123.9" transform="rotate(-90 192.8 123.9)">2</text>
<text x="79.3" y="129.3">4</text>
<text x="79.3" y="131.8">5</text>
<text x="198.7" y="129.3">4</text>
<text x="198.7" y="131.8">5</text>
</g>
<g font-size="1.8" fill="#0f0f0f">
<text x="71.1" y="98.8">AD+19</text>
<text x="73.7" y="110.2">AD-</text>
<text x="71.1" y="119.1">OA+</text>
<text x="73.7" y="121.7">OA-</text>
<text x="193" y="121.7">OB-</text>
</g>
<text font-size="1.8" fill="#009600" x="190.5" y="119.1">OB+</text>
<g font-size="1.8" fill="#0000c2">
<text x="243.8" y="170.6">Pico</text>
<text x="243.8" y="172.7">Added</text>
<text x="249.1" y="170.6">A -</text>
<text x="250.6" y="172.7">27</text>
<text x="254.1" y="170.6">GPIO2</text>
<text x="254.2" y="172.7">ohm</text>
<text x="259.4" y="172.7">resistors</text>
<text x="261" y="170.6">Pulled</text>
<text x="268.1" y="170.6">Down</text>
<text x="268.8" y="172.7">to</text>
<text x="271.8" y="172.7">D+/D-</text>
<text x="274.2" y="170.6">to</text>
<text x="277.3" y="170.6">GND</text>
<text x="243.8" y="174.7">Added</text>
<text x="243.8" y="176.8">Added</text>
<text x="243.8" y="178.8">Updated</text>
<text x="250.6" y="174.7">4.7</text>
<text x="250.6" y="176.8">TPD4E1U06</text>
<text x="252.8" y="178.8">silkscreen</text>
<text x="254.8" y="174.7">uF</text>
<text x="258.2" y="174.7">caps</text>
<text x="262.6" y="176.8">ESD protectors</text>
<text x="263.5" y="178.8">soldering</text>
<text x="263.8" y="174.7">to</text>
<text x="266.9" y="174.7">VBUS</text>
<text x="273.4" y="178.8">markings</text>
</g>
<g font-size="1.4" fill="#a90000">
<text x="81.9" y="119.1">1</text>
<text x="102.3" y="119.1">3</text>
<text x="201.3" y="119.1">1</text>
<text x="221.6" y="119.1">3</text>
<text x="81.9" y="121.7">6</text>
<text x="102.3" y="121.7">4</text>
<text x="102.3" y="125.5">5</text>
<text x="201.3" y="121.7">6</text>
<text x="221.6" y="121.7">4</text>
<text x="221.6" y="125.5">5</text>
<text x="102.3" y="128">2</text>
<text x="221.6" y="128">2</text>
</g>
<g font-size="1.4" fill="#006464">
<text x="86.1" y="120.1">D1+</text>
<text x="86.1" y="122.7">D1-</text>
<text x="95.8" y="120.1">D2+</text>
<text x="95.8" y="122.7">D2-</text>
<text x="205.5" y="120.1">D1+</text>
<text x="205.5" y="122.7">D1-</text>
<text x="215.2" y="120.1">D2+</text>
<text x="215.2" y="122.7">D2-</text>
<text x="96" y="129">GND</text>
<text x="97" y="126.5">NC</text>
<text x="215.3" y="129">GND</text>
<text x="216.4" y="126.5">NC</text>
</g>
</svg>
